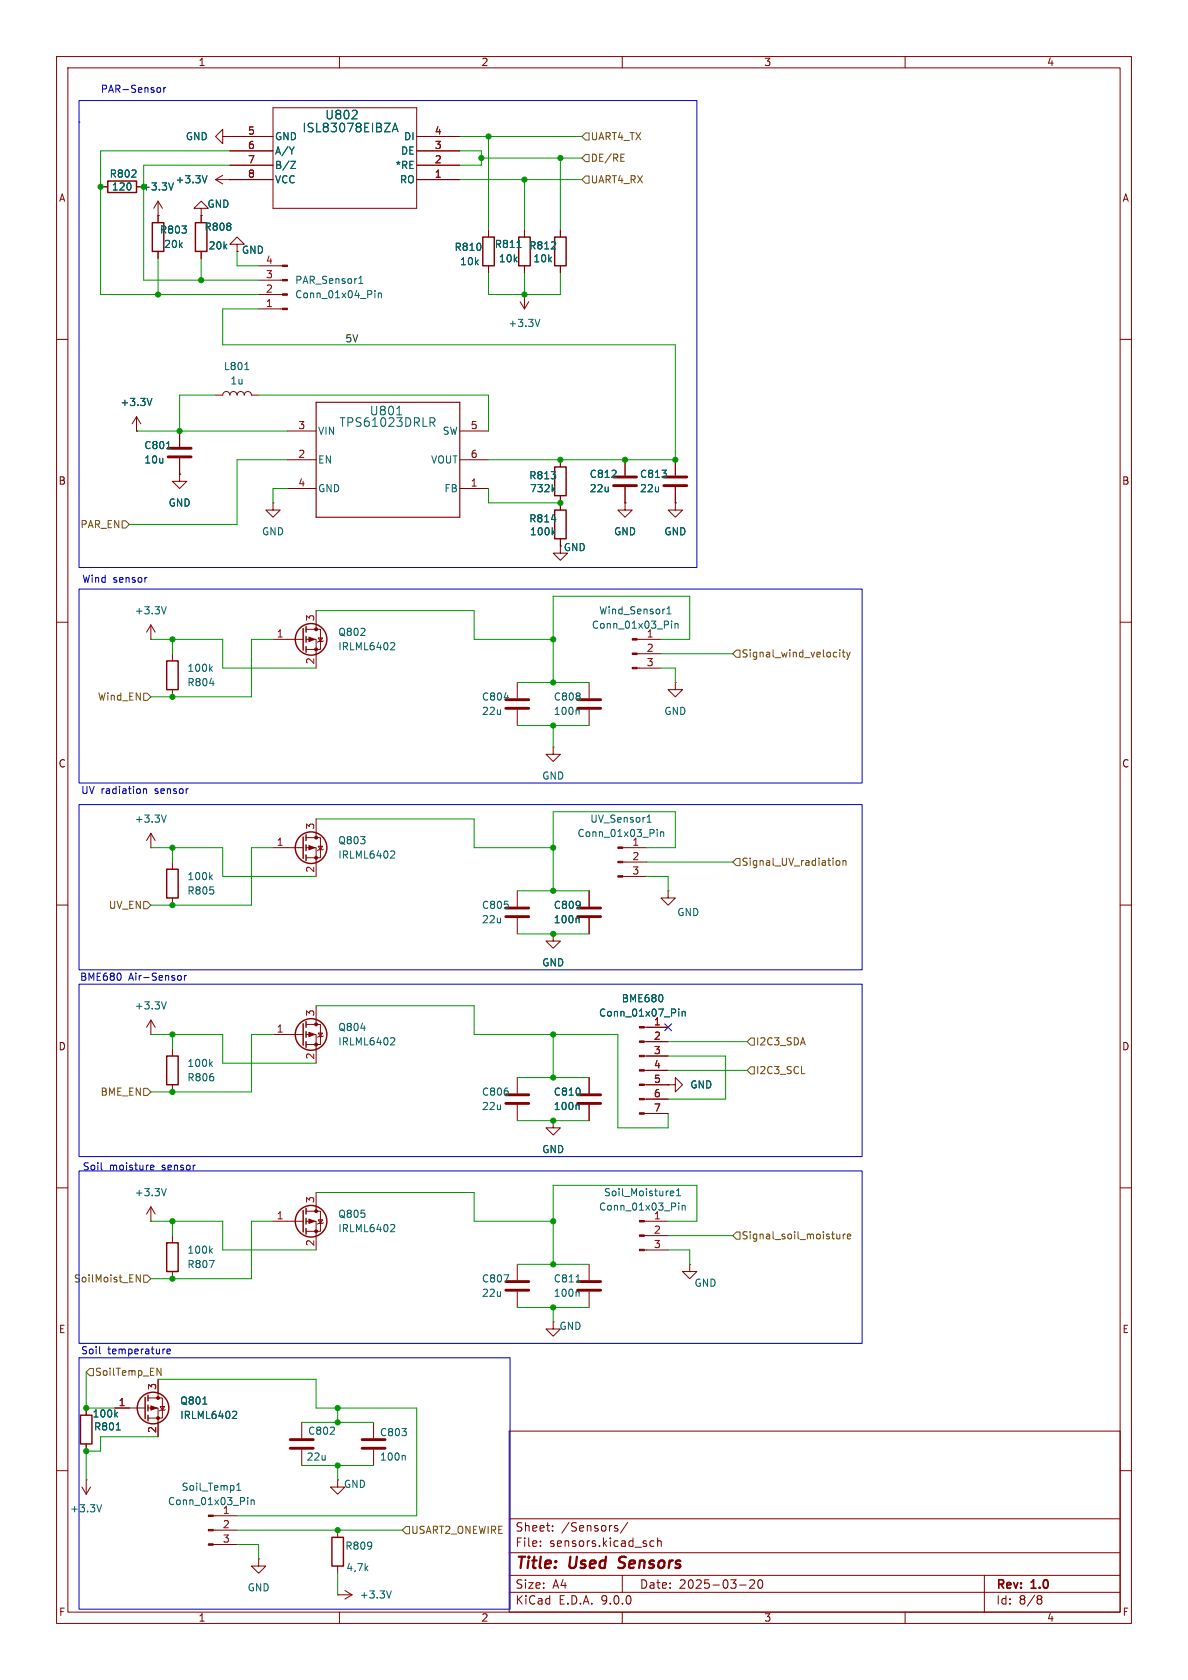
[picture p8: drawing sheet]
<svg xmlns="http://www.w3.org/2000/svg" width="210mm" height="297mm" viewBox="0 0 210 297" stroke-linecap="round" stroke-linejoin="round" font-family="sans-serif">
<g fill="none" stroke="#840000" stroke-width=".18">
<path d="M10 10h190v277h-190zM12 12h186v273h-186zM48.3 19.1h25.4v17.7h-25.4zM60 10v2M110 10v2M160 10v2M17.8 33h1.2M24.1 33h1.3M27.9 38.1h.1M27.9 35.6v3.8M27.9 35.6l-.7 1.2M27.9 35.6l.8 1.2"/>
<path d="M35.6 36.8h1.2l-1.2-1.2-1.3 1.2h1.3v1.3M35.6 38.1h.1M35.6 38.1v1.3M38.1 31.8h10.2M38.1 31.8l1.3 .7M39.4 24.1v-1.2l-1.3 1.2 1.3 1.3v-1.3h1.2M39.4 31l-1.3 .8M40.6 31.8h.1M40.6 24.1h.1M40.6 29.2h7.7M40.6 26.7h7.7M40.6 24.1h7.7"/>
<path d="M73.7 31.8h7.6M73.7 29.2h7.6M73.7 26.7h7.6M73.7 24.1h7.6M27.9 44.5v1.2M35.6 44.5v1.2M41.9 43.2h1.3l-1.3-1.3-1.3 1.3h1.3v1.3M41.9 44.5h.1M45.7 54.6h4.2M45.7 52.1h4.2M45.7 49.5h4.2M45.7 47h4.2"/>
<path d="M86.4 40.6v1.3M86.4 47v1.3M91.9 53.3l.8 1.3M92.7 52.1h.1M92.7 40.6v1.3M92.7 47v1.3M92.7 52.1v2.5M93.5 53.3l-.8 1.3M99.1 40.6v1.3M99.1 47v1.3M10 60h2M24.1 76.2h.1"/>
<path d="M24.1 73.7l-.7 1.2M24.1 73.7l.8 1.2M24.1 73.7v2.5M31.7 76.2v2.8M38.1 69.9h1.3a.64 .64 0 0 1 .6-.7 .64 .64 0 0 1 .6 .7 .64 .64 0 0 1 .7-.7 .64 .64 0 0 1 .6 .7 .64 .64 0 0 1 .6-.7 .64 .64 0 0 1 .7 .7 .64 .64 0 0 1 .6-.7 .64 .64 0 0 1 .6 .7h1.3M50.8 76.2h5.1M81.3 76.2h5.1M198 60h2M31.7 83.8v1.3h1.3l-1.3 1.3-1.2-1.3h1.2M31.7 83.8h.1M31.7 81v2.8M48.3 88.9v1.3h1.2l-1.2 1.2-1.3-1.2h1.3"/>
<path d="M48.3 88.9h.1M50.8 81.3h5.1M50.8 86.4h5.1M81.3 81.3h5.1M81.3 86.4h5.1M99.1 95.3v2.5h1.2l-1.2 1.3-1.3-1.3h1.3M99.1 81.3v1.3M99.1 87.6v2.6M110.5 88.9v1.3h1.3l-1.3 1.2-1.3-1.2h1.3M110.5 88.9h.1M110.5 81.3v2.8M110.5 86.1v2.8"/>
<path d="M119.4 88.9v1.3h1.2l-1.2 1.2-1.3-1.2h1.3M119.4 88.9h.1M119.4 81.3v2.8M119.4 86.1v2.8M10 110h2M26.7 113h.1M26.7 110.5v2.5M26.7 110.5l-.8 1.3M26.7 110.5l.7 1.3M30.5 115.6v1.2M48.3 113h5.3M54.1 111.3h2.5v3.5h-2.5"/>
<path d="M54.1 113h1.8v5.1M55.9 108v3.3M56.3 112.8h.7l-.4 .6zM57.1 113.3l-.1 .1h-.7l-.2 .1M112.6 113h4.2M112.6 115.6h4.2M112.6 118.1h4.2M198 110h2M30.5 121.9v1.3M91.4 120.7v2.7M91.4 125.5v2.8M97.8 132.1v1.3h1.3l-1.3 1.2-1.3-1.2h1.3"/>
<path d="M97.8 132.1h.1M104.1 120.7v2.7M104.1 125.5v2.8M119.4 120.7v1.2h1.2l-1.2 1.3-1.3-1.3h1.3M119.4 120.7h.1M10 160h2M26.7 149.9h.1M26.7 147.3v2.6M26.7 147.3l-.8 1.3M26.7 147.3l.7 1.3M30.5 152.4v1.3M30.5 158.8v1.2"/>
<path d="M48.3 149.9h5.3M54.1 148.1h2.5v3.5h-2.5M54.1 149.9h1.8v5M55.9 144.8v3.3M56.3 149.6h.7l-.4 .6zM57.1 150.1l-.1 .1h-.7l-.2 .2M91.4 157.5v2.8M104.1 157.5v2.8M110.1 149.9h4.2M110.1 152.4h4.2M110.1 154.9h4.2M118.1 157.5v1.3h1.3l-1.3 1.2-1.3-1.2h1.3"/>
<path d="M118.1 157.5h.1M198 160h2M55.9 177.8v3.3M91.4 162.3v2.8M97.8 165.1v1.3h1.3l-1.3 1.2-1.3-1.2h1.3M97.8 165.1h.1M104.1 162.3v2.8M26.7 182.9h.1M26.7 180.3v2.6M26.7 180.3l-.8 1.3M26.7 180.3l.7 1.3M30.5 185.4v1.3"/>
<path d="M30.5 191.8v1.2M48.3 182.9h5.3M54.1 181.1h2.5v3.6h-2.5M54.1 182.9h1.8v5.1M56.3 182.6h.7l-.4 .7zM57.1 183.1l-.1 .2h-.7l-.2 .1M91.4 190.5v2.8M91.4 195.3v2.8M97.8 198.1v1.3h1.3l-1.3 1.3-1.3-1.3h1.3M97.8 198.1h.1M104.1 190.5v2.8M104.1 195.3v2.8"/>
<path d="M113.9 181.6h4.2M113.9 184.2h4.2M113.9 186.7h4.2M113.9 189.2h4.2M113.9 191.8h4.2M113.9 194.3h4.2M113.9 196.9h4.2M118.1 191.8h1.3v-1.3l1.2 1.3-1.2 1.2v-1.2M118.1 191.8h.1M10 210h2M26.7 215.9h.1M26.7 213.4l-.8 1.2"/>
<path d="M26.7 213.4l.7 1.2M26.7 213.4v2.5M30.5 218.4v1.3M48.3 215.9h5.3M54.1 214.1h2.5v3.6h-2.5M54.1 215.9h1.8v5.1M55.9 210.8v3.3M56.3 215.6h.7l-.4 .7zM57.1 216.2l-.1 .1h-.7l-.2 .1M113.9 215.9h4.2M113.9 218.4h4.2M198 210h2"/>
<path d="M30.5 224.8v1.3M91.4 223.5v2.8M91.4 228.3v2.8M97.8 233.7v1.2h1.3l-1.3 1.3-1.3-1.3h1.3M97.8 233.7h.1M104.1 223.5v2.8M104.1 228.3v2.8M113.9 221h4.2M121.9 223.5v1.3h1.3l-1.3 1.3-1.3-1.3h1.3M121.9 223.5h.1M15.2 248.9v1.3M15.2 255.3v1.2"/>
<path d="M20.3 248.9h5.4M26.2 247.1h2.5v3.6h-2.5M26.2 248.9h1.7v5.1M27.9 243.8v3.3M28.3 248.7h.8l-.4 .6zM29.2 249.2l-.1 .1h-.8l-.1 .1M53.3 251.5v2.8M53.3 256.3v2.8M66 251.5v2.8M66 256.3v2.8M90 253h108v32h-108zM10 260h2"/>
<path d="M14.5 262.9l.7 1.3M15.2 261.6h.1M15.2 261.6v2.6M16 262.9l-.8 1.3M37.7 268h4.2M37.7 270.5h4.2M37.7 273h4.2M45.7 275.6v1.3h1.3l-1.3 1.2-1.3-1.2h1.3M45.7 275.6h.1M59.7 261.6v1.3h1.3l-1.3 1.3-1.3-1.3h1.3M59.7 261.6h.1M59.7 270.5v1.3"/>
<path d="M59.7 276.9v1.2M90 278.5h108M90 274.5h108M90 268.5h108M95.5 273.2v.2M95.5 272.5v.1M97.7 270.5v.2M97.7 269.8v.1M108.8 270.2l.4 .1 .1 .2-.3 .2h-.2M108.8 269.7l.4 .1M110 278.5v3M111 269.1l-1.3 1.9"/>
<path d="M115.6 272.5l-.4-.1-.3 .3v.4l.1 .2h.6M116.3 272.5l.2-.1 .3 .1 .1 .9M116.3 271.9v1.5M132.5 279.4l.6-.1 .2 .1 .1 .3-.9 1.1h.9M134.1 279.4l.2-.1a.81 .81 0 0 1 .6 .6 .81 .81 0 0 1-.3 .8l-.1 .1a.81 .81 0 0 1-.4-1.4zM174 278.5v6.5M198 260h2M59.7 281.9h.1M59.7 281.9h2.5M60 285v2M61 281.2l1.2 .7M62.2 281.9l-1.2 .8"/>
<path d="M90 281.5h108M110 285v2M130.8 280.2h1.1M160 285v2M183.6 282.1l.4 .1 .2 .2-.3 .3M183.6 282.7h.3M183.9 282.7l.2 .2 .1 .4-.2 .2-.4 .1"/>
</g>
<path d="M109.3 277.1l.2 .1M109.6 275.4l-.1 .2v.4" fill="none" stroke="#840000" stroke-width=".4"/>
<g fill="none" stroke="#840000" stroke-width=".51">
<path d="M29.7 79.2h4.1M29.7 80.8h4.1M108.5 85.9h4M108.5 84.3h4M117.3 85.9h4.1M117.3 84.3h4.1M89.4 125.2h4.1M89.4 123.7h4.1M102.1 125.2h4.1M102.1 123.7h4.1M89.4 162.1h4.1M89.4 160.5h4.1"/>
<path d="M102.1 162.1h4.1M102.1 160.5h4.1M89.4 195.1h4.1M89.4 193.5h4.1M102.1 195.1h4.1M102.1 193.5h4.1M89.4 228.1h4.1M89.4 226.6h4.1M102.1 228.1h4.1M102.1 226.6h4.1M51.3 256h4.1M51.3 254.5h4.1"/>
<path d="M64 256h4.1M64 254.5h4.1"/>
</g>
<g fill="none" stroke="#006464" stroke-width=".18">
<path d="M63.1 19.6v.5M30.7 32.3l-.5 1.3M36.6 31.1l-.4 1.2M51.4 28.5h.8l-.8 1.3h.8M52 26l-.4 .6M62.2 21h.9M69.3 23.3l.5-1.5 .6 1.5M69.5 22.9h.7M63.4 50.1h.8M63.6 49.1l.2-.3v1.3M66.3 51.4v.1M66.3 51.8v.8"/>
<path d="M66.9 51.8v.8M66.9 51.9l.2-.1 .3 .1v.7M91.4 43.8h.7M95.4 56.5l-.4 1.2M26.9 70.4l-.5 1.3M29.4 79.3h.8M43.3 65.3h.7M70.1 73.3h.9M76 73.8h.6l.3 .3-.2 .5h-.7M76.4 74.6l.5 .8M97.5 91.9h.8M97.7 94.1l.4 .5"/>
<path d="M97.7 86.5l.4 .4M98.1 93.7l-.5 .5M98.1 86.1l-.5 .5M29.4 107.3l-.4 1.2M37.2 118.2l.3 .5M37.5 117.8l-.4 .5M69.2 113.6l.5 .1 .1 .3-.8 .9h.8M117.9 108.5h.7M117.9 107.6l.4-.3v1.2M118.7 109.8v.1M118.7 110.2v.9M119.3 110.2v.9"/>
<path d="M119.3 110.3l.2-.1 .3 .1 .1 .8M37.1 120.8h.7M89.1 123.3h.8M102.2 125.5l.2 .1v.7M29.4 144.1l-.4 1.3M37.2 155l.3 .5M37.5 154.7l-.4 .5M69.2 150.4l.5 .1 .1 .3-.8 .9h.8M114.4 145.4h.7M114.5 144.4l.3-.3v1.3M116.2 146.6v.2M116.2 147.1v.8"/>
<path d="M116.8 147.1v.8M116.8 147.2l.2-.1h.3v.8M29.4 177.1l-.4 1.3M102.2 162.3l.2 .2v.6M117.1 176.1v.8M120 178.4v.1M120 178.8v.8M120.6 178.8v.8M120.6 178.9l.2-.1 .3 .1v.7M37.2 188.1l.3 .4M37.5 187.7l-.4 .5M69.2 183.5h.5l.1 .3-.8 .9h.8"/>
<path d="M102.2 195.3l.2 .2v.7M29.4 210.1l-.4 1.3M69.2 216.5h.5l.1 .3-.8 .9h.8M118.6 211.3h.4M118.6 210.6h.3l.2 .3-.6 .1M119.6 211.4h.7M119.6 210.5l.4-.4v1.3M120 212.7v.1M120 213.1v.8M120.6 213.1v.8M120.6 213.2l.2-.1 .3 .1v.7M37 222.8h.8l-.5 1.3"/>
<path d="M37.2 221.1l.3 .5M37.5 220.7l-.4 .5M89.1 225.4h.8l-.5 1.2M101.8 226.6h.8M102.2 228.3l.2 .2v.7M20.4 250l.4 .5M20.6 252.8h.7M20.8 249.7l-.5 .5M35.9 248.2h.7M41.3 249.5l.4 .1 .1 .3-.7 .9h.7M71.5 257.3l.1 .2v.6M18 266l-.5 1.3"/>
<path d="M41.8 263.5h.8M41.8 262.6l.4-.4v1.3M43.8 264.7v.2M43.8 265.2v.8M44.4 265.2v.8M44.4 265.3l.2-.1h.3v.8M69.2 281.2l-.4 1.3"/>
</g>
<g fill="none" stroke="#840000" stroke-width=".25">
<path d="M19 32h5.1v2h-5.1zM26.9 39.4h2.1v5.1h-2.1zM34.5 39.4h2.1v5.1h-2.1zM85.3 41.9h2.1v5.1h-2.1zM91.7 41.9h2v5.1h-2zM98 41.9h2.1v5.1h-2.1zM98 90.2h2.1v5.1h-2.1zM98 82.6h2.1v5h-2.1zM29.5 116.8h2v5.1h-2zM53.6 111.1v3.8M54.1 110.7v1.1M54.1 112.5v1"/>
<path d="M54.1 114.3v1M29.5 153.7h2v5.1h-2zM53.6 148v3.8M54.1 147.6v1M54.1 149.4v1M54.1 151.1v1M29.5 186.7h2v5.1h-2zM53.6 181v3.8M54.1 180.6v1M54.1 182.4v1M54.1 184.2v1M29.5 219.7h2v5.1h-2z"/>
<path d="M53.6 214v3.8M54.1 213.6v1M54.1 215.4v1M54.1 217.2v1M14.2 250.2h2.1v5.1h-2.1zM25.7 247v3.8M26.2 246.6v1M26.2 248.4v1M26.2 250.2v1M58.7 271.8h2v5.1h-2z"/>
<circle cx="55" cy="113" r="2.79"/>
<circle cx="55" cy="149.9" r="2.79"/>
<circle cx="55" cy="182.9" r="2.79"/>
<circle cx="55" cy="215.9" r="2.79"/>
<circle cx="27.1" cy="248.9" r="2.79"/>
</g>
<g fill="#840000" stroke="#840000" stroke-width=".18">
<path d="M54.6 149.5l1 .4-1 .3z"/>
<path d="M49.9 54.5h.9v.2h-.9z"/>
<path d="M49.9 51.9h.9v.3h-.9z"/>
<path d="M49.9 49.4h.9v.3h-.9z"/>
<path d="M49.9 46.9h.9v.2h-.9z"/>
<path d="M54.6 215.5l1 .4-1 .4z"/>
<path d="M109.2 149.7h.9v.3h-.9z"/>
<path d="M109.2 152.3h.9v.2h-.9z"/>
<path d="M109.2 154.8h.9v.3h-.9z"/>
<path d="M36.8 267.8h.9v.3h-.9z"/>
<path d="M36.8 270.4h.9v.2h-.9z"/>
<path d="M36.8 272.9h.9v.3h-.9z"/>
<path d="M26.7 248.5l1 .4-1 .4z"/>
<path d="M113 215.8h.9v.2h-.9z"/>
<path d="M113 218.3h.9v.3h-.9z"/>
<path d="M113 220.9h.9v.2h-.9z"/>
<path d="M54.6 182.5l1 .4-1 .4z"/>
<path d="M113 181.5h.9v.2h-.9z"/>
<path d="M113 184h.9v.3h-.9z"/>
<path d="M113 186.6h.9v.2h-.9z"/>
<path d="M113 189.1h.9v.3h-.9z"/>
<path d="M113 191.6h.9v.3h-.9z"/>
<path d="M113 194.2h.9v.2h-.9z"/>
<path d="M113 196.7h.9v.3h-.9z"/>
<path d="M111.8 112.9h.8v.3h-.8z"/>
<path d="M111.8 115.4h.8v.3h-.8z"/>
<path d="M111.8 118h.8v.2h-.8z"/>
<path d="M54.6 112.6l1 .4-1 .4z"/>
<circle cx="55.9" cy="148.1" r=".25"/>
<circle cx="55.9" cy="151.6" r=".25"/>
<circle cx="55.9" cy="214.1" r=".25"/>
<circle cx="55.9" cy="217.7" r=".25"/>
<circle cx="27.9" cy="247.1" r=".25"/>
<circle cx="27.9" cy="250.7" r=".25"/>
<circle cx="55.9" cy="181.1" r=".25"/>
<circle cx="55.9" cy="184.7" r=".25"/>
<circle cx="55.9" cy="111.3" r=".25"/>
<circle cx="55.9" cy="114.8" r=".25"/>
</g>
<path d="M55.9 71.1h25.4v20.3h-25.4z" fill="none" stroke="#840000" stroke-width=".2"/>
<g fill="none" stroke="#725600" stroke-width=".18">
<path d="M103.5 27.3h.6v1.3h-.6l-.6-.7zM103.5 31.1h.6v1.3h-.6l-.6-.6zM103.5 23.5h.6v1.3h-.6l-.6-.7zM109.8 28.5h.6M109.8 27.2h.6M21.6 92.1h.6l.7 .6-.7 .6h-.6zM130.2 114.9h.6v1.3h-.6l-.7-.6zM148.5 114.9v.1M148.5 115.3v.8M148.9 115.3h.5M149.1 114.9v1.1l.3 .1M149.7 115.3l.3 .8"/>
<path d="M150 116.1l-.3 .5M150.3 115.3l-.3 .8M25.4 122.6h.6l.7 .6-.7 .6h-.6zM25.4 159.4h.6l.7 .6-.7 .7h-.6zM130.2 151.8h.6v1.2h-.6l-.7-.6zM147.9 152.3l.1-.2 .4 .2 .1 .4-.2 .2-.3 .1-.1-.1zM149 152.3l.2-.2 .3 .1v.8M149 152.1v.9M25.4 192.4h.6l.7 .6-.7 .7h-.6zM132.7 188.6h.6v1.3h-.6l-.6-.7zM132.7 183.5h.6v1.3h-.6l-.6-.6zM141.7 189.8h.6"/>
<path d="M130.2 217.8h.6v1.3h-.6l-.7-.7zM147.9 218.2l.1 .8h.3l.2-.1M148.5 218.2v.8M149.1 218.2v.8M149.4 218.2l-.3 .2M149.8 218.6l.6-.1-.1-.3h-.3l-.2 .2v.6h.5M24.8 225.4v1.2l-.7-1.2v1.2M25.4 225.4h.6l.7 .7-.7 .6h-.6zM15.9 241.9h.6v1.3h-.6l-.7-.6zM27.7 241.9l.8 1.2v-1.2M71.8 269.9h.6v1.2h-.6l-.7-.6z"/>
</g>
<g fill="none" stroke="#009600" stroke-width=".18">
<path d="M40.6 26.7h-22.8v25.4h27.9M40.6 29.2h-15.2v20.3h20.3M81.3 26.7h3.8v2.5h-3.8M81.3 31.8h21.6M81.3 24.1h21.6M85.1 27.9h17.8M86.4 24.1v16.5M92.7 31.8v8.8M99.1 27.9v12.7M27.9 45.7v6.4M35.6 45.7v3.8M41.9 44.5v2.5h3.8"/>
<path d="M45.7 54.6h-6.3v6.4h80v20.3h-33M86.4 48.3v3.8h12.7v-3.8M92.7 48.3v3.8M24.1 76.2h26.7M38.1 69.9h-6.4v6.3M45.7 69.9h40.7v6.3M50.8 81.3h-8.9v11.4h-19M50.8 86.4h-2.5v2.5M86.4 86.4v2.5h12.7M26.7 113h12.7v5.1h16.5M30.5 113v2.6M48.3 113h-3.9v10.2h-17.7"/>
<path d="M55.9 108h27.9v5h14M116.8 118.1h2.6v2.6M116.8 113h5.1v-7.6h-24.1v15.3M116.8 115.6h12.7M91.4 120.7h12.7M91.4 128.3h12.7M97.8 128.3v3.8M26.7 149.9h12.7v5h16.5M30.5 149.9v2.5M48.3 149.9h-3.9v10.1h-17.7M55.9 144.8h27.9v5.1h14M91.4 157.5h12.7"/>
<path d="M114.3 154.9h3.8v2.6M114.3 149.9h5.1v-6.4h-21.6v14M114.3 152.4h15.2M55.9 177.8h27.9v5.1h25.4v16.5h8.9v-2.5M91.4 165.1h12.7M26.7 182.9h12.7v5.1h16.5M30.5 182.9v2.5M48.3 182.9h-3.9v10.1h-17.7M91.4 198.1h12.7M91.4 190.5h12.7M97.8 182.9v7.6M118.1 186.7h10.2v7.6h-10.2"/>
<path d="M118.1 184.2h14M118.1 189.2h14M26.7 215.9h12.7v5.1h16.5M30.5 215.9v2.5M48.3 215.9h-3.9v10.2h-17.7M55.9 210.8h27.9v5.1h14M118.1 215.9h5.1v-6.3h-25.4v13.9M118.1 218.4h11.4M91.4 223.5h12.7M91.4 231.1h12.7M97.8 231.1v2.6M118.1 221h3.8v2.5"/>
<path d="M15.2 242.6v6.3h5.1M27.9 243.8h28v5.1h17.8v19.1h-31.8M27.9 254h-10.1v2.5h-2.6v5.1M53.3 259.1h12.7M53.3 251.5h12.7M59.7 248.9v2.6M59.7 259.1v2.5M41.9 273h3.8v2.6M41.9 270.5h29.2M59.7 278.1v3.8"/>
</g>
<path d="M117.5 181l1.2 1.2M118.7 181l-1.2 1.2" fill="none" stroke="#000084" stroke-width=".18"/>
<g fill="none" stroke="#0000c2" stroke-width=".18">
<path d="M14 17.8h109.2v82.5h-109.2zM28.2 15.5l.2 .2v.4l-.2 .2M28.9 15.5v.8M29.3 15.5l-.4 .2M14 21.6h.1M14 104.1h138.4v34.3h-138.4zM25.9 102.1h.1M25.4 139.4v.9M25.4 139.6l.1-.2 .3 .1 .1 .8M14 142.2h138.4v29.3h-138.4zM14 174h138.4v30.5h-138.4zM21.4 172.3v.8"/>
<path d="M31.6 172.5h.3l.2 .2-.1 .5-.4 .1M32.6 172.5v.8M33 172.5l-.4 .2M14 207h138.4v30.5h-138.4zM18 206.8h.1M26.6 206.7l.2 .1h.3M26.6 206.2l.2-.2h.2l.2 .2v.1l-.6 .1M17.7 239.3h.1M29 238.5h.2M29.5 238.9l.6-.1v-.2l-.4-.1-.2 .2 .1 .6h.5M14 240h76.2v44.5h-76.2z"/>
</g>
<g fill="#009600" stroke="#009600" stroke-width=".18">
<circle cx="30.5" cy="149.9" r=".46"/>
<circle cx="30.5" cy="160" r=".46"/>
<circle cx="30.5" cy="226.1" r=".46"/>
<circle cx="30.5" cy="215.9" r=".46"/>
<circle cx="30.5" cy="182.9" r=".46"/>
<circle cx="30.5" cy="193" r=".46"/>
<circle cx="97.8" cy="165.1" r=".46"/>
<circle cx="97.8" cy="157.5" r=".46"/>
<circle cx="97.8" cy="190.5" r=".46"/>
<circle cx="97.8" cy="149.9" r=".46"/>
<circle cx="97.8" cy="198.1" r=".46"/>
<circle cx="97.8" cy="215.9" r=".46"/>
<circle cx="97.8" cy="231.1" r=".46"/>
<circle cx="97.8" cy="223.5" r=".46"/>
<circle cx="15.2" cy="248.9" r=".46"/>
<circle cx="15.2" cy="256.5" r=".46"/>
<circle cx="59.7" cy="270.5" r=".46"/>
<circle cx="59.7" cy="248.9" r=".46"/>
<circle cx="59.7" cy="251.5" r=".46"/>
<circle cx="59.7" cy="259.1" r=".46"/>
<circle cx="97.8" cy="182.9" r=".46"/>
<circle cx="17.8" cy="33" r=".46"/>
<circle cx="99.1" cy="88.9" r=".46"/>
<circle cx="97.8" cy="120.7" r=".46"/>
<circle cx="97.8" cy="128.3" r=".46"/>
<circle cx="97.8" cy="113" r=".46"/>
<circle cx="110.5" cy="81.3" r=".46"/>
<circle cx="99.1" cy="81.3" r=".46"/>
<circle cx="92.7" cy="52.1" r=".46"/>
<circle cx="86.4" cy="24.1" r=".46"/>
<circle cx="85.1" cy="27.9" r=".46"/>
<circle cx="92.7" cy="31.8" r=".46"/>
<circle cx="99.1" cy="27.9" r=".46"/>
<circle cx="30.5" cy="113" r=".46"/>
<circle cx="30.5" cy="123.2" r=".46"/>
<circle cx="35.6" cy="49.5" r=".46"/>
<circle cx="31.7" cy="76.2" r=".46"/>
<circle cx="27.9" cy="52.1" r=".46"/>
<circle cx="119.4" cy="81.3" r=".46"/>
</g>
<g font-size="2.8" fill="#840000">
<text x="91" y="277.9">Title:</text>
<text x="100.7" y="277.9">Used</text>
<text x="110.2" y="277.9">Sensors</text>
</g>
<g font-size="2.1" fill="#006464">
<text x="53.4" y="23.6">ISL83078EIBZA</text>
<text x="57.4" y="21.3">U802</text>
<text x="59.9" y="75.7">TPS61023DRLR</text>
<text x="65.3" y="73.6">U801</text>
</g>
<g font-size="2.1" fill="#840000">
<text x="91" y="273.7">File:</text>
<text x="91" y="271">Sheet:</text>
<text x="97.1" y="273.7">sensors.kicad_sch</text>
<text x="99.2" y="271">/Sensors/</text>
<text x="91" y="281.1">Size:</text>
<text x="97.7" y="281.1">A4</text>
<text x="113" y="281.1">Date:</text>
<text x="120" y="281.1">2025-03-20</text>
<text x="176" y="281.3">Rev:</text>
<text x="182.4" y="281.3">1.0</text>
<text x="91" y="283.9">KiCad</text>
<text x="98.7" y="283.9">E.D.A.</text>
<text x="106.3" y="283.9">9.0.0</text>
<text x="176" y="283.9">Id:</text>
<text x="180.1" y="283.9">8/8</text>
</g>
<g font-size="1.8" fill="#840000">
<text x="35" y="11.9">1</text>
<text x="85" y="11.9">2</text>
<text x="135" y="11.9">3</text>
<text x="185" y="11.9">4</text>
<text x="10.3" y="35.9">A</text>
<text x="198.4" y="35.9">A</text>
<text x="10.3" y="85.9">B</text>
<text x="198.3" y="85.9">B</text>
<text x="99.6" y="97.6">GND</text>
<text x="10.3" y="135.9">C</text>
<text x="198.3" y="135.9">C</text>
<text x="10.3" y="185.9">D</text>
<text x="198.3" y="185.9">D</text>
<text x="10.3" y="235.9">E</text>
<text x="198.3" y="235.9">E</text>
<text x="10.3" y="285.9">F</text>
<text x="35" y="286.9">1</text>
<text x="85" y="286.9">2</text>
<text x="135" y="286.9">3</text>
<text x="185" y="286.9">4</text>
<text x="198.4" y="285.9">F</text>
</g>
<g font-size="1.8" fill="#0000c2">
<text x="17.7" y="16.6">PAR-Sensor</text>
<text x="14.4" y="103.2">Wind</text>
<text x="20" y="103.2">sensor</text>
<text x="14.2" y="140.6">UV radiation</text>
<text x="27.5" y="140.6">sensor</text>
<text x="14.1" y="173.6">BME680</text>
<text x="22.7" y="173.6">Air-Sensor</text>
<text x="14.5" y="207.1">Soil</text>
<text x="19.3" y="207.1">moisture</text>
<text x="28.7" y="207.1">sensor</text>
<text x="14.2" y="239.6">Soil</text>
<text x="19" y="239.6">temperature</text>
</g>
<g font-size="1.8" fill="#a90000">
<text x="43.7" y="23.9">5</text>
<text x="76.8" y="23.9">4</text>
<text x="43.7" y="29">7</text>
<text x="43.7" y="26.4">6</text>
<text x="76.8" y="29">2</text>
<text x="76.8" y="26.4">3</text>
<text x="43.7" y="31.5">8</text>
<text x="76.8" y="31.5">1</text>
<text x="46.9" y="46.7">4</text>
<text x="46.9" y="51.8">2</text>
<text x="46.9" y="49.3">3</text>
<text x="46.9" y="54.4">1</text>
<text x="52.6" y="75.9">3</text>
<text x="83.1" y="75.9">5</text>
<text x="52.6" y="81">2</text>
<text x="83.1" y="81">6</text>
<text x="52.6" y="86.1">4</text>
<text x="83.1" y="86.1">1</text>
<text x="48.8" y="112.8">1</text>
<text x="55.6" y="109.9" transform="rotate(-90 55.6 109.9)">3</text>
<text x="55.6" y="117.5" transform="rotate(-90 55.6 117.5)">2</text>
<text x="114.2" y="115.3">2</text>
<text x="114.2" y="117.9">3</text>
<text x="48.8" y="149.6">1</text>
<text x="55.6" y="146.8" transform="rotate(-90 55.6 146.8)">3</text>
<text x="55.6" y="154.4" transform="rotate(-90 55.6 154.4)">2</text>
<text x="111.7" y="152.1">2</text>
<text x="111.7" y="154.7">3</text>
<text x="55.6" y="179.8" transform="rotate(-90 55.6 179.8)">3</text>
<text x="48.8" y="182.6">1</text>
<text x="115.5" y="181.4">1</text>
<text x="115.5" y="183.9">2</text>
<text x="55.6" y="187.4" transform="rotate(-90 55.6 187.4)">2</text>
<text x="115.5" y="186.4">3</text>
<text x="115.5" y="189">4</text>
<text x="115.5" y="191.5">5</text>
<text x="115.5" y="194.1">6</text>
<text x="115.5" y="196.6">7</text>
<text x="48.8" y="215.6">1</text>
<text x="55.6" y="212.8" transform="rotate(-90 55.6 212.8)">3</text>
<text x="55.6" y="220.4" transform="rotate(-90 55.6 220.4)">2</text>
<text x="115.5" y="218.2">2</text>
<text x="115.5" y="220.7">3</text>
<text x="27.7" y="245.8" transform="rotate(-90 27.7 245.8)">3</text>
<text x="20.9" y="248.7">1</text>
<text x="27.7" y="253.4" transform="rotate(-90 27.7 253.4)">2</text>
<text x="39.3" y="270.3">2</text>
<text x="39.3" y="272.8">3</text>
</g>
<g font-size="1.8" fill="#006464">
<text x="32.7" y="25">GND</text>
<text x="48.5" y="27.5">A/Y</text>
<text x="48.5" y="25">GND</text>
<text x="70.8" y="27.5">DE</text>
<text x="71.3" y="25">DI</text>
<text x="19.3" y="31.6">R802</text>
<text x="19.7" y="33.9">120</text>
<text x="30.9" y="32.6">+3.3V</text>
<text x="48.5" y="32.6">VCC</text>
<text x="48.5" y="30.1">B/Z</text>
<text x="69.8" y="30.1">*RE</text>
<text x="70.6" y="32.6">RO</text>
<text x="28.2" y="41.5">R803</text>
<text x="36.1" y="41">R808</text>
<text x="36.6" y="36.9">GND</text>
<text x="28.9" y="44">20k</text>
<text x="36.8" y="44.3">20k</text>
<text x="42.7" y="45.1">GND</text>
<text x="80.3" y="44.6">R810</text>
<text x="81.2" y="47.1">10k</text>
<text x="87.4" y="44">R811</text>
<text x="88.1" y="46.6">10k</text>
<text x="93.5" y="44.3">R812</text>
<text x="94.2" y="46.6">10k</text>
<text x="52.1" y="50.4">PAR_Sensor1</text>
<text x="52.1" y="52.9">Conn_01x04_Pin</text>
<text x="89.8" y="58">+3.3V</text>
<text x="39.5" y="65.6">L801</text>
<text x="21.2" y="72">+3.3V</text>
<text x="40.6" y="68.2">1u</text>
<text x="56.1" y="77.1">VIN</text>
<text x="78.2" y="77.1">SW</text>
<text x="25.4" y="79.6">C801</text>
<text x="25.4" y="82.1">10u</text>
<text x="56.1" y="82.1">EN</text>
<text x="76.1" y="82.1">VOUT</text>
<text x="29.7" y="89.8">GND</text>
<text x="56.1" y="87.2">GND</text>
<text x="78.5" y="87.2">FB</text>
<text x="93.5" y="84.9">R813</text>
<text x="93.6" y="87.2">732k</text>
<text x="104.1" y="84.7">C812</text>
<text x="104.1" y="87.2">22u</text>
<text x="113" y="84.7">C813</text>
<text x="113" y="87.2">22u</text>
<text x="46.2" y="94.8">GND</text>
<text x="93.5" y="92.6">R814</text>
<text x="93.6" y="94.8">100k</text>
<text x="108.5" y="94.8">GND</text>
<text x="117.3" y="94.8">GND</text>
<text x="23.7" y="108.8">+3.3V</text>
<text x="59.7" y="112.6">Q802</text>
<text x="104.5" y="111.4">Conn_01x03_Pin</text>
<text x="105.8" y="108.8">Wind_Sensor1</text>
<text x="114.2" y="112.8">1</text>
<text x="33" y="119">100k</text>
<text x="59.7" y="115.2">IRLML6402</text>
<text x="33" y="121.5">R804</text>
<text x="85.1" y="124.1">C804</text>
<text x="97.8" y="124.1">C808</text>
<text x="85.1" y="126.6">22u</text>
<text x="97.8" y="126.6">100n</text>
<text x="117.3" y="126.6">GND</text>
<text x="95.8" y="138">GND</text>
<text x="23.7" y="145.6">+3.3V</text>
<text x="59.7" y="149.5">Q803</text>
<text x="102" y="148.2">Conn_01x03_Pin</text>
<text x="104.3" y="145.6">UV_Sensor1</text>
<text x="111.7" y="149.6">1</text>
<text x="33" y="155.8">100k</text>
<text x="59.7" y="152">IRLML6402</text>
<text x="33" y="158.3">R805</text>
<text x="85.1" y="160.9">C805</text>
<text x="97.8" y="160.9">C809</text>
<text x="85.1" y="163.4">22u</text>
<text x="97.8" y="163.4">100n</text>
<text x="119.6" y="162.2">GND</text>
<text x="95.8" y="171">GND</text>
<text x="23.7" y="178.7">+3.3V</text>
<text x="105.8" y="179.9">Conn_01x07_Pin</text>
<text x="109.8" y="177.4">BME680</text>
<text x="59.7" y="182.5">Q804</text>
<text x="59.7" y="185">IRLML6402</text>
<text x="33" y="191.4">R806</text>
<text x="33" y="188.8">100k</text>
<text x="85.1" y="193.9">C806</text>
<text x="85.1" y="196.4">22u</text>
<text x="97.8" y="193.9">C810</text>
<text x="97.8" y="196.4">100n</text>
<text x="121.9" y="192.6">GND</text>
<text x="95.8" y="204.1">GND</text>
<text x="23.7" y="211.7">+3.3V</text>
<text x="59.7" y="215.5">Q805</text>
<text x="105.8" y="214.2">Conn_01x03_Pin</text>
<text x="106.7" y="211.7">Soil_Moisture1</text>
<text x="115.5" y="215.6">1</text>
<text x="33" y="221.8">100k</text>
<text x="59.7" y="218">IRLML6402</text>
<text x="33" y="224.4">R807</text>
<text x="85.1" y="226.9">C807</text>
<text x="97.8" y="226.9">C811</text>
<text x="122.7" y="227.7">GND</text>
<text x="85.1" y="229.5">22u</text>
<text x="97.8" y="229.5">100n</text>
<text x="98.8" y="235.3">GND</text>
<text x="16.3" y="250.8">100k</text>
<text x="31.8" y="248.5">Q801</text>
<text x="31.8" y="251.1">IRLML6402</text>
<text x="16.5" y="253.1">R801</text>
<text x="54.4" y="253.8">C802</text>
<text x="67.1" y="254.1">C803</text>
<text x="32" y="263.8">Soil_Temp1</text>
<text x="54.1" y="258.4">22u</text>
<text x="60.7" y="263.2">GND</text>
<text x="67.1" y="258.4">100n</text>
<text x="12.3" y="267.6">+3.3V</text>
<text x="29.6" y="266.3">Conn_01x03_Pin</text>
<text x="39.3" y="267.7">1</text>
<text x="60.9" y="274.2">R809</text>
<text x="43.7" y="281.5">GND</text>
<text x="61.1" y="278">4,7k</text>
<text x="63.5" y="282.8">+3.3V</text>
</g>
<g font-size="1.8" fill="#725600">
<text x="104.3" y="28.8">DE/RE</text>
<text x="104.3" y="25">UART4_TX</text>
<text x="104.3" y="32.6">UART4_RX</text>
<text x="14.1" y="93.6">PAR_EN</text>
<text x="131" y="116.4">Signal_wind_velocity</text>
<text x="17.2" y="124.1">Wind_EN</text>
<text x="131" y="153.3">Signal_UV_radiation</text>
<text x="19.1" y="160.9">UV_EN</text>
<text x="133.5" y="185">I2C3_SDA</text>
<text x="133.5" y="190.1">I2C3_SCL</text>
<text x="17.7" y="193.9">BME_EN</text>
<text x="131" y="219.3">Signal_soil_moisture</text>
<text x="13" y="226.9">SoilMoist_EN</text>
<text x="16.7" y="243.4">SoilTemp_EN</text>
<text x="72.6" y="271.4">USART2_ONEWIRE</text>
</g>
<text font-size="1.8" fill="#009600" x="25" y="33.9">+3.3V</text>
<text font-size="1.8" fill="#0f0f0f" x="61" y="60.6">5V</text>
</svg>
